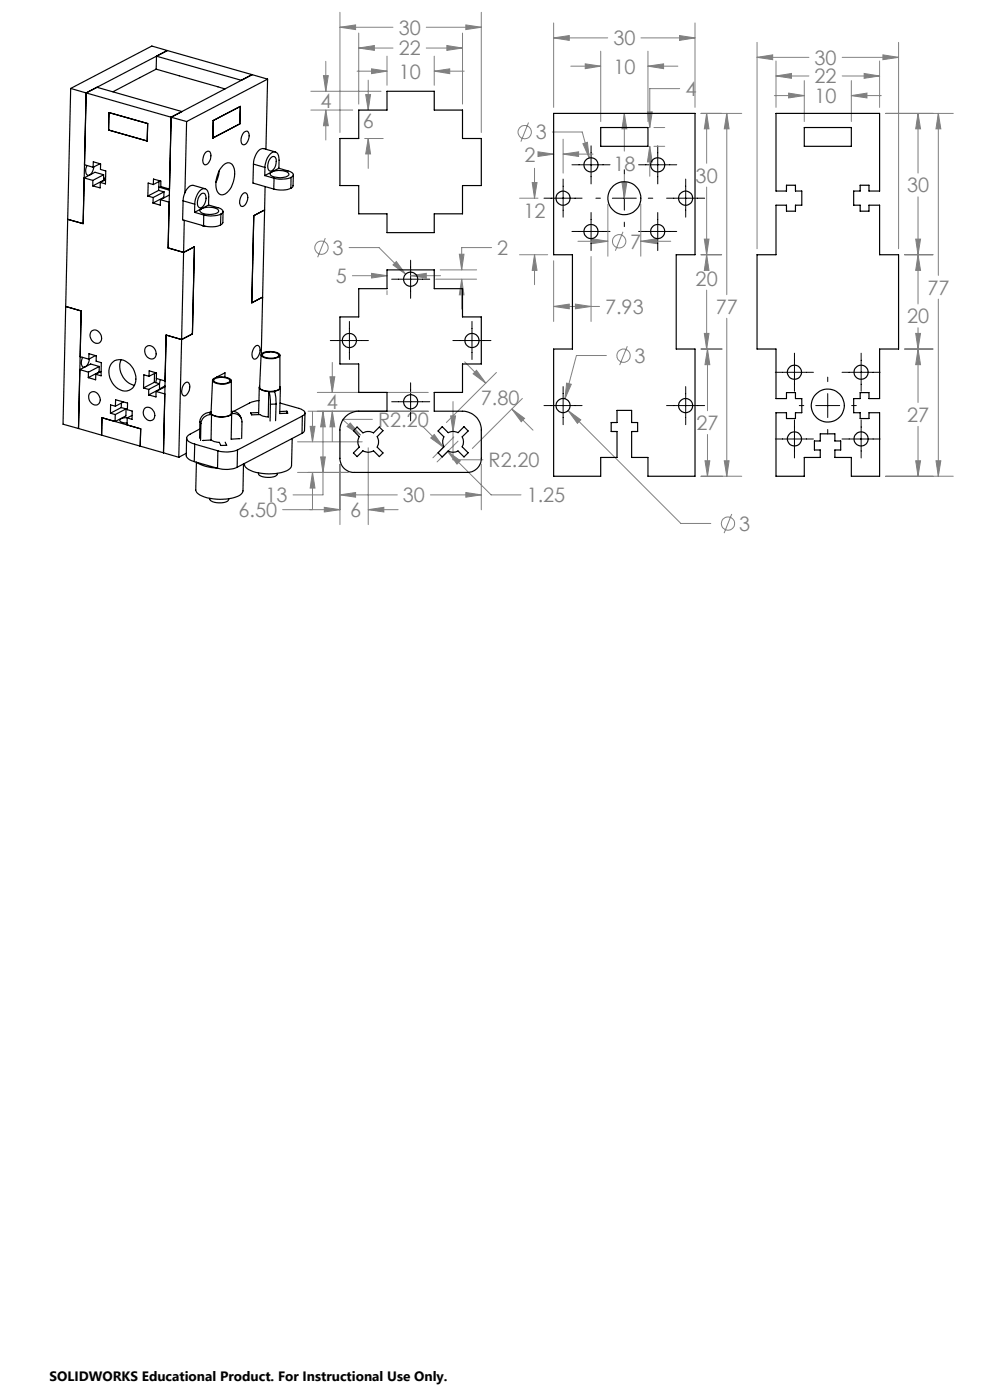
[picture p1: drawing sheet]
<svg xmlns="http://www.w3.org/2000/svg" width="210mm" height="297mm" viewBox="0 0 210 297" stroke-linecap="round" stroke-linejoin="round" font-family="sans-serif">
<g fill="none" stroke="#808080" stroke-width=".21">
<path d="M65.9 19.4h14.9M68.6 16h1l-.5 3.4zM69.1 13v6.4M72.1 5.8l3.3-.5v1zM72.1 2.6v25.5M72.1 5.8h11.3M75.7 15.1h6.4M76.1 10.2l3.3-.5v1zM76.1 7v15.1M76.1 10.2h7.3M78.1 17v6.4M78.8 14.6l3.3 .5-3.3 .5z"/>
<path d="M82.1 11.9v6.2M90.4 10.2h7.7M90.4 5.8h11.7M92.1 15.1l3.3-.5v1zM92.1 11.9v6.2M92.1 15.1h6.4M94.8 9.7l3.3 .5-3.3 .5zM98.1 7v15.1M98.8 5.3l3.3 .5-3.3 .5zM102.1 2.6v25.5M117.4 8l3.4-.5v1.1zM117.4 4.9v17.9"/>
<path d="M117.4 8h11.5M121.1 14h6.3M124.1 13.5l3.3 .5-3.3 .6zM127.4 10.9v14.9M136 8h11.4M137.4 14l3.4-.5v1.1zM137.4 10.9v14.9M137.4 14h6.4M144.1 7.5l3.3 .5-3.3 .6zM144.2 18.8h-6.4v8.3M147.4 4.9v17.9M160.6 12.2l3.3-.6v1.1z"/>
<path d="M160.6 9v43.8M160.6 12.2h11M164.6 16.1l3.3-.5v1zM164.6 12.9v9.9M164.6 16.1h7M167.3 19.8l3.3 .5-3.3 .5zM170.6 17.1v8.7M178.6 16.1h8M178.6 12.2h12M180.6 17.1v8.7M183.3 15.6l3.3 .5-3.3 .5zM186.6 12.9v9.9"/>
<path d="M187.3 11.6l3.3 .6-3.3 .5zM190.6 9v43.8M65.9 23.4h8.9M69.1 23.4l.5 3.3h-1zM69.1 23.4v6.3M77.4 29.4h3.9M77.6 20.1h1l-.5 3.3zM78.1 29.4l.5 3.3h-1zM78.1 29.4v6.3M112.1 26l-1.6 4.1M112.9 38.7h1l-.5 3.3zM113.4 35.7v6.3"/>
<path d="M114.1 32.2l3.3 .5-3.3 .5zM114.8 32.7h2.6M117.2 28h6.3l1.5 5.5M119.5 32.7l3.2-.5v1zM119.5 29.5v7.2M119.5 32.7h6.3M123.6 30.5l1-.3 .4 3.3zM131.9 38.7h1.1l-.6 3.3zM132.4 24.1l.6 3.2h-1.1zM132.4 24.1v8M132.4 37.1v4.9M137.3 23.7h1.1l-.6 3.4z"/>
<path d="M137.8 31l.6 3.4h-1.1zM137.8 31v6.4M138.7 27.1h2.3M138.7 31h2.3M148.7 24.1h8.6M149.9 24.1l.5 3.2h-1zM149.9 24.1v10.5M149.9 39.7v16.8M154.2 24.1l.5 3.2h-1.1zM154.2 24.1v38.4M164.3 20.3h6.3M180.6 20.3l3.3-.5v1z"/>
<path d="M180.6 20.3h6.3M187.9 24.1h14.3M194.7 24.1l.6 3.2h-1.1zM194.7 24.1v12.6M199 24.1l.6 3.2h-1.1zM199 24.1v34.3M69 50.5l-1.6 4.1M74 52.5h6.4l5.6 5.7M74.8 58.5h7.3M78.8 58l3.3 .5-3.3 .5zM83.4 56.2l.7-.7 1.9 2.7zM87.1 58.5l3.3-.5v1z"/>
<path d="M87.1 58.5h6.4M92.4 59.2h8.7M93.4 57.3h7.7M97.4 53.9h1l-.5 3.4zM97.9 59.2l.5 3.3h-1zM97.9 59.2v6.4M104.3 52.5h-6.4v4.8M110.2 42h3.9M110.2 54h6M113.4 54l.5 3.4h-1zM113.4 54v6.4M117.4 55.3v12.9"/>
<path d="M122.6 51.2h6.3M125.4 54.4v13.8M125.6 50.7l3.3 .5-3.3 .5zM128.9 43.3v11.1M132.2 49.2l-1.7 4M135.9 51.2l3.3-.5v1zM135.9 43.3v11.1M135.9 51.2h6.4M148.7 54h4.4M149.4 50.7h1l-.5 3.3zM149.9 54l.5 3.4h-1zM191.9 54h6"/>
<path d="M194.2 50.7h1.1l-.6 3.3zM194.7 54l.6 3.4h-1.1zM194.7 41.8v22.7M70 79.9h1l-.5 3.4zM70.5 76.9v6.4M82.1 61.7v.8M98.6 76.8l4.4 4.5M101.1 78.6l1.9 2.7-2.6-2zM105.3 79l-10.6 10.6M117.4 65l3.4-.5v1zM117.4 65h9.8M122.1 64.5l3.3 .5-3.3 .5z"/>
<path d="M128.6 75.4h-6.3l-2.5 9.2M133.1 73.4l-1.7 4.1M148.7 74h4.5M149.4 70.7h1l-.5 3.3zM149.9 61.6v12.4M150.1 74l.5 3.4h-1.1zM150.1 74v13.1M154.2 67.5v33.5M191.9 74h6M194.2 70.7h1.1l-.6 3.3zM194.7 74l.6 3.4h-1.1zM194.7 69.5v15.9"/>
<path d="M199 63.5v37.5M63.1 93.7h13.7M65.3 87.2h25.5M65.8 90.4h1l-.5 3.3zM66.3 87.4v6.3M67.3 83.3h23.5M68 96.9h1l-.5 3.3zM68.5 87.2l.5 3.4h-1zM68.5 87.2v17.8h-6.3M70.5 87.2l.5 3.4h-1zM70.5 87.2v6.4M72.1 98.5v12.8"/>
<path d="M74.3 89.7l2.1 2.6-2.8-1.8zM78.1 95v16.3M79 89h-6.4l3.8 3.3M89.6 90.4l4.5 4.5M92.1 92.2l2 2.7-2.7-2zM95 95.8l2.6 2-.7 .7zM95 95.8l9.2 9.2h6.3M95.6 88.2h1l-.5 3.3zM96.1 85.2v12.3h6.3M96.3 92.7l-4.5 4.4M97.2 93.6l-4.5 4.4M102.1 98.5v9.7"/>
<path d="M108.6 86.8l2.7 2-.7 .7zM108.6 86.8l4.5 4.5M110.8 84.5l-10.6 10.6M120.2 81.3l1 .2-1.4 3.1zM120.5 87.1l2.7 2-.7 .7zM120.5 87.1l23.9 24h6.4M149.5 97.8h1.1l-.5 3.2zM150.1 92.2v8.8M153.6 97.8h1.1l-.5 3.2zM194.2 97.8h1.1l-.6 3.2zM194.7 90.4v10.6M198.5 97.8h1.1l-.6 3.2z"/>
<path d="M59.9 108.1h12.2M63.1 100.2h10.7M66.3 100.2l.5 3.3h-1zM66.3 100.2v7.9M68.8 107.6l3.3 .5-3.3 .5zM72.1 105l3.3-.5v1zM72.1 105h12.2M78.1 108.1l3.3-.5v1zM78.1 108.1h6.4M91.3 105h10.8M98.8 104.5l3.3 .5-3.3 .5zM148.7 101h8.6"/>
<path d="M155.2 109l-1.6 4.1M187.9 101h14.3"/>
<circle cx="111.3" cy="28" r="1.42"/>
<circle cx="68.2" cy="52.5" r="1.41"/>
<circle cx="131.3" cy="51.2" r="1.41"/>
<circle cx="132.3" cy="75.5" r="1.4"/>
<circle cx="154.4" cy="111.1" r="1.4"/>
</g>
<g fill="none" stroke="#000" stroke-width=".21">
<path d="M119.5 38v8.1M121.3 35h8.1M125.4 30.9v8.1M132.4 36v1M132.4 39.5v5.1M135.5 35h8M139.5 30.9v8.1M145.5 38v8.1M83.1 59.2h8.1M87.1 55.2v8.1M115.4 42h8.1M121.3 49.1h8.1"/>
<path d="M125.4 45.1v8.1M126.4 42h1M129.9 42h5.1M132.4 47.1v1M135.5 49.1h8M137.5 42h1M139.5 45.1v8.1M141.4 42h8.1M70.1 72.2h8M74.1 68.2v8.1M96.1 72.2h8M100.1 68.2v8.1"/>
<path d="M164.5 79h8M168.5 74.9v8.1M178.6 79h8.1M182.7 74.9v8.1M83.1 85.2h8.1M87.1 81.2v8.1M115.4 86h8.1M119.5 82v8.1M141.4 86h8.1M145.5 82v8.1M164.5 93.1h8M168.5 89.1v8.1"/>
<path d="M169.5 86h1M173 86h5.1M175.6 80v1M175.6 83.5v5.1M175.6 91.1v1M178.6 93.1h8.1M180.7 86h.9M182.7 89.1v8.1"/>
</g>
<path d="M78.8 14.6l3.3 .5-3.3 .5zM92.1 15.1l3.3-.5v1zM76.1 10.2l3.3-.5v1zM94.8 9.7l3.3 .5-3.3 .5zM72.1 5.8l3.3-.5v1zM98.8 5.3l3.3 .5-3.3 .5zM69.1 23.4l.5 3.3h-1zM68.6 16h1l-.5 3.4zM77.6 20.1h1l-.5 3.3zM78.1 29.4l.5 3.3h-1zM84.1 55.5l-.7 .7 2.6 2zM97.9 59.2l.5 3.3h-1zM97.4 53.9h1l-.5 3.4zM87.1 58.5l3.3-.5v1zM78.8 58l3.3 .5-3.3 .5zM70 79.9h1l-.5 3.4zM70.5 87.2l.5 3.4h-1zM72.1 105l3.3-.5v1zM98.8 104.5l3.3 .5-3.3 .5zM68.5 87.2l.5 3.4h-1zM68 96.9h1l-.5 3.3zM95.6 88.2l.5 3.3 .5-3.3zM95 95.8l2.6 2-.7 .7zM92.1 92.2l2 2.7-2.7-2zM101.1 78.6l1.9 2.7-2.6-2zM108.6 86.8l2.7 2-.7 .7zM74.3 89.7l-.7 .8 2.8 1.8zM78.1 108.1l3.3-.5v1zM68.8 107.6l3.3 .5-3.3 .5zM66.3 100.2l.5 3.3h-1zM65.8 90.4h1l-.5 3.3zM154.2 24.1l.5 3.2h-1.1zM153.6 97.8h1.1l-.5 3.2zM117.4 8l3.4-.5v1.1zM144.1 7.5l3.3 .5-3.3 .6zM124.1 13.5l3.3 .5-3.3 .6zM137.4 14l3.4-.5v1.1zM137.3 23.7h1.1l-.6 3.4zM137.8 31l.6 3.4h-1.1zM125.6 50.7l3.3 .5-3.3 .5zM135.9 51.2l3.3-.5v1zM131.9 38.7h1.1l-.6 3.3zM132.4 24.1l.6 3.2h-1.1zM123.6 30.5l1.4 3-.4-3.3zM119.5 32.7l3.2-.5v1zM114.1 32.2l3.3 .5-3.3 .5zM112.9 38.7h1l-.5 3.3zM113.4 54l.5 3.4h-1zM122.1 64.5l3.3 .5-3.3 .5zM117.4 65l3.4-.5v1zM149.4 50.7h1l-.5 3.3zM149.9 24.1l.5 3.2h-1zM149.4 70.7h1l-.5 3.3zM149.9 54l.5 3.4h-1zM120.2 81.3l-.4 3.3 1.4-3.1zM120.5 87.1l2 2.7 .7-.7zM149.5 97.8h1.1l-.5 3.2zM150.1 74l.5 3.4h-1.1zM199 24.1l.6 3.2h-1.1zM198.5 97.8h1.1l-.6 3.2zM194.7 54l.6 3.4h-1.1zM194.2 70.7h1.1l-.6 3.3zM194.7 24.1l.6 3.2h-1.1zM194.2 50.7h1.1l-.6 3.3zM194.7 74l.6 3.4h-1.1zM194.2 97.8h1.1l-.6 3.2zM164.6 16.1l3.3-.5v1zM183.3 15.6l3.3 .5-3.3 .5zM167.3 19.8l3.3 .5-3.3 .5zM180.6 20.3l3.3-.5v1zM160.6 12.2l3.3-.6v1.1zM187.3 11.6l3.3 .6-3.3 .5z" fill="#808080"/>
<g fill="none" stroke="#000" stroke-width=".25">
<path d="M15 18.8l3.3 .9M15 18.8l-.6 27.7M18.3 19.7l-.7 27.7-3.2-.9M18.3 19.7l18 5.2M20.6 18.5l18 5.2-2.3 1.2M33.1 14.7l-9.1 4.8M33.1 14.7l14.6 4.2M33.1 14.7l.1-2.8 18 5.1 2.3-1.2M35.5 10.7l-17.2 9M35.5 10.7l-3.3-.9-17.2 9M35.5 10.7l18 5.1M53.5 15.8l-17.2 9.1"/>
<path d="M53.5 15.8l3.3 1M56.8 16.8l-17.2 9M56.8 16.8l-.4 14.9M17.9 35l1.9 .5M18.5 35.1a1.4 1.4 0 0 0 .3 2.1l.6-.5 .5-1.3M19.7 38.3v1.1M19.8 35.5v-1.2l1.5 .5v1.1l1.1 .4v2.7l-1.1-.3M21.2 34.7l-1.4 .8M21.3 38.7l-.1 1.2-1.5-.5M22 37.1l-1.9-.6-2.2 1.2 1.8 .6M22 38.2l-2.3 1.2M22 38.2l.1 .1"/>
<path d="M22 37.1l-2.3 1.2M22 37.1v1.1M22.4 38.1l-1.1 .6M22.4 37.5l-.4 .7M23.1 23.9l8.2 2.3-.1 3.7-8.2-2.3zM32.5 39.2l.1-1.2 1.5 .4v1.2l1.8 .5M32.5 39.2l-1.1-.4v2.8M33.7 39.7l2.2 .7M33.7 38.5v1.9M34 38.4l-1.5 .8M36.3 24.9l3.3 .9M36.3 24.9l-.6 27.7"/>
<path d="M39.6 25.8l-.4 15.1M43.7 32.3a.66 .66 0 0 1 .8-.1 .66 .66 0 0 1 .2 .9 1.66 1.66 0 0 1-1.3 1.9 1.91 1.91 0 0 1 .3-2.7zM45.2 25.6l5.8-3-.1 3.7-5.7 3zM46.5 36.2l-.1 .9-.6 1.6M47.3 35.1a1.32 1.32 0 0 1 1.5-.5 1.32 1.32 0 0 1 .9 1.3 5.3 5.3 0 0 1-2.3 5.4 1.33 1.33 0 0 1-1.6-1.5 6.2 6.2 0 0 1 1.5-4.7zM51.8 28a.59 .59 0 0 1 .7-.2 .59 .59 0 0 1 .3 .7 2.16 2.16 0 0 1-1 2.2 .95 .95 0 0 1-.6-1.4zM53.8 34.8l-.1 4 4.4 1.3M53.8 34.8l2.4 .7M56.2 37.2l1.9 .6M56.2 35.5a3.7 3.7 0 0 1 1.7-3.2 1.02 1.02 0 0 1 1.3 1.2v2.2M56.2 35.5v1.7M56.2 39.6l-.5 23.4"/>
<path d="M57.3 33.6a.71 .71 0 0 1 1-.3 .71 .71 0 0 1 .3 1 1.83 1.83 0 0 1-1.3 2 1.88 1.88 0 0 1 0-2.7zM57.4 36.6a3.6 3.6 0 0 1 3.8 .2l.1 .3a3.5 3.5 0 0 1-3.9 0zM57.6 36.5l-1.4 .7M58.1 37.8v2.3M58.4 32.2l-2.4-.7a1.64 1.64 0 0 0-1.7 1.3l-.4 1-.1 1M59.2 35.7l2.3 .7 .6 .3a.45 .45 0 0 1-.1 .8l-.3 .1M59.2 35.7l-1.6 .8M61.7 39.9a5.5 5.5 0 0 1-3.6 .2M61.7 37.6a6.1 6.1 0 0 1-3.6 .2M61.7 37.6v2.3M62.2 37.1l-.1 2.5-.4 .3M76.1 23.4h6v-4h10v4h6v6h4v10h-4v6h-6v4h-10v-4h-6v-6h-4v-10h4z"/>
<path d="M117.4 24.1h30v29.9h-4v20h4v27h-10v-4h-3.4v-5.5h1.3v-1.9h-1.3v-2.5h-3.1v2.5h-1.3v1.9h1.3v5.5h-3.5v4h-10v-27h4v-20h-4zM127.4 27.1h10v3.9h-10zM164.6 24.1h22v16.4h-2.3v-1.2h-1.8v1.2h-1.4v3h1.4v1.3h1.8v-1.3h2.3v10.5h4v20h-4v10.6h-2.3v-1.3h-1.8v1.3h-1.4v3h1.4v1.2h1.8v-1.2h2.3v13.4h-6v-4h-3.5v-1.5h1.2v-1.9h-1.2v-1.6h-3.1v1.6h-1.2v1.9h1.2v1.5h-3.4v4h-6v-13.4h2.2v1.2h1.9v-1.2h1.4v-3h-1.4v-1.3h-1.9v1.3h-2.2v-10.6h-4v-20h4v-10.5h2.2v1.3h1.9v-1.3h1.4v-3h-1.4v-1.2h-1.9v1.2h-2.2zM170.6 27.1h10v3.9h-10zM14.4 46.5l-.5 18.5M31.4 41.6l1.1 .3M32.5 41.9v1.2M33.7 40.4l-2.3 1.2M33.7 40.4l1.1 .3M34 42.4l1.9 .5-.2 9.7M34 42.4v1.1l-1.5-.4M34.7 41.9l-2.2 1.2"/>
<path d="M34.7 41.9h.2M34.8 40.7l-2.3 1.2M34.8 40.7l-.1 1.2M35.7 52.6l3.2 .9M35.9 41.4l-1.9 1M38.8 42.6l-.1 4 4.5 1.3M38.8 42.6l2.5 .7M38.9 53.5l2.3-1.2-.4 18.5-2.3 1.2M38.9 53.5l-.4 18.5M39.1 46.7l-.2 6.8M41.3 45l1.9 .6M41.3 43.3a3.7 3.7 0 0 1 1.7-3.2 1.04 1.04 0 0 1 1.3 1.2l-.1 2.2"/>
<path d="M41.3 43.3v1.7M42.5 44.4a3.6 3.6 0 0 1 3.8 .2l.1 .1a2.03 2.03 0 0 1-2.3 .8l-1.4-.4-.3-.4zM42.7 41.2a.6 .6 0 0 1 .7-.2 .6 .6 0 0 1 .3 .7 2.32 2.32 0 0 1-1.1 2.4 .92 .92 0 0 1-.7-1.3l.2-.8zM42.9 47.8l.2 .2h.4M43.2 45.6v2.3M43.5 40l-2.5-.7a2.41 2.41 0 0 0-2 2.3l-.2 1M44.2 43.5l2.7 .8a.57 .57 0 0 1 .4 .6 .57 .57 0 0 1-.5 .5M44.2 43.5l-2.9 1.5M46.8 47.7a5.4 5.4 0 0 1-3.6 .2M46.8 45.4a6.2 6.2 0 0 1-3.6 .2M46.8 45.4v2.3M47.3 44.9v2.3l-.5 .5"/>
<path d="M51.5 41.1a.57 .57 0 0 1 .7-.2 .57 .57 0 0 1 .3 .7 2.11 2.11 0 0 1-1.1 2.2 1 1 0 0 1-.5-1.4zM56.1 44.6l-2.3 1.2-.4 18.4 2.3-1.2M13.9 65l3.3 1-.5 24.9M13.9 65l-.5 25 3.3 .9M16.9 78.4l-.2 12.5M16.9 78.4l1.9 .5M17 75.7l1.8 .5M17.5 75.8l-.2 1.1a.69 .69 0 0 0 .3 1 .69 .69 0 0 0 .9-.5l.4-1.3M18.8 78.9l-.1 1.2M18.8 76.2l.1-1.2 1.5 .5v1.1l1.1 .3-.1 2.8-1.1-.3M19.5 70.2a1.47 1.47 0 0 1 1.5 .2 1.47 1.47 0 0 1 .6 1.4 1.09 1.09 0 0 1-.9 1.1 1.09 1.09 0 0 1-1.3-.7 1.49 1.49 0 0 1 .1-2zM20.3 75.4l-1.5 .8"/>
<path d="M20.3 79.4v1.2l-1.6-.5M21 78.9l-2.3 1.2M21 78.9h.2M21.1 77.7l-2.3 1.2M21.1 77.7l-.1 1.2M21.1 77.7l-1.9-.5-2.3 1.2M21.4 78.8l-1.1 .6M24 76.8a2.62 2.62 0 0 1 3.6 .5 3.6 3.6 0 0 1 .2 5.3 3.1 3.1 0 0 1-4.2-1.9 3.2 3.2 0 0 1 .4-3.9zM25.7 76.3a4.2 4.2 0 0 0 2.8 5.4M30.9 73.7a1.39 1.39 0 0 1 1.6-.1 1.39 1.39 0 0 1 .6 1.5 1.03 1.03 0 0 1-.6 1 1.03 1.03 0 0 1-1.2-.3l-.5-.7a1.64 1.64 0 0 1 .1-1.4zM31.6 79.8l-1.1-.3-.1 2.8M32.8 79.2l-.1 1.9"/>
<path d="M33.1 79.1l-1.5 .7M35.2 71.1l3.3 .9M35.2 71.1l-.5 25M35.2 71.1l-.2 9.7-1.8-.5v-1.2l-1.6-.4v1.1M38.5 72l-.6 25M54.1 73.5a.57 .57 0 0 1 .7-.2 .57 .57 0 0 1 .3 .6 2.11 2.11 0 0 1-1.1 2.3 1.4 1.4 0 0 1-.3-2.1zM55.4 75.3l-.3 6.9a2.21 2.21 0 0 0 2.3 .8l1.2-.1 .7-.5 .1-7.1M55.5 75.1a3.6 3.6 0 0 1 3.9 .1v.2a1.96 1.96 0 0 1-2.1 .7l-1.5-.4a.46 .46 0 0 1-.3-.6zM55.7 75.2a3.1 3.1 0 0 1 3.4 0v.1a1.92 1.92 0 0 1-2.2 .6l-1-.3zM55.7 63l-.3 12.1M76.1 61.2h6v-3.9h10v3.9h6v6h4v10h-4v6.1h-6v3.9h6a4 4 0 0 1 4 4v6a2.95 2.95 0 0 1-3 3h-24a2.95 2.95 0 0 1-3-3v-6a4 4 0 0 1 4-4h6v-3.9h-6v-6.1h-4v-10h4zM16.7 90.9l4.9 1.4"/>
<path d="M19 83.5a1.22 1.22 0 0 1 1.2-.4 1.22 1.22 0 0 1 .9 1 1.14 1.14 0 0 1-.4 1.7 1.14 1.14 0 0 1-1.6-.6l-.2-.3a1.64 1.64 0 0 1 .1-1.4zM21.6 92.3l8.1 2.3M21.6 88.6l8.2 2.4M21.6 88.6v3.7M21.6 88.6l2.8 .8M23.4 87.7l1 .2M24.4 87.9v1.5M24.5 86.2v-1.4l2.6 .7-.1 1.4 1 .3v1.8l-1-.4M24.5 86.2l-1-.3-.1 1.8M25.7 86.5l-2.3 1.2M25.7 86.5l1 .2M25.8 85.5l-.1 1"/>
<path d="M26.2 85.3l-1.7 .9M26.7 86.7l-2.3 1.2M26.7 86.7v1.5l-2.3 1.2M27 88.6v1.5l2.8 .9M27.1 88.6l-1.5 .2-.2 .3a1.12 1.12 0 0 0 1.3 .6l.3 .1M28 88.1l-1 .5M29.7 94.6l5 1.5M29.8 91l-.1 3.6M30.4 82.3l1.1 .3M30.8 86.6a1.57 1.57 0 0 1 1.7 .4 1.57 1.57 0 0 1 .2 1.8 1.25 1.25 0 0 1-1.3 .4 1.25 1.25 0 0 1-.9-1 1.45 1.45 0 0 1 .3-1.6zM31.5 82.6v1.2M32.7 81.1l-2.3 1.2"/>
<path d="M32.7 81.1l1.1 .3M33.1 83v1.2l-1.6-.4M33.1 83l1.9 .6-.3 12.5M33.2 80.3l-.2 .9M33.8 82.6l-2.3 1.2M33.8 82.6h.2M33.8 81.4l-2.3 1.2M33.8 81.4v1.2M34 80.5l-.2 .9M34.7 96.1l3.2 .9M35 82.1l-1.9 .9M35 81.9l-1.2 .6"/>
<path d="M39.2 81.3a.59 .59 0 0 1 .7-.2 .59 .59 0 0 1 .4 .6 2.25 2.25 0 0 1-1.1 2.3 .95 .95 0 0 1-.6-1.4l.2-.7zM39.5 96.2l-1.6 .8M39.6 93l-.1 3.8 .7 .7 1 .4M41.2 97.9l4.9 1.4M41.3 94.2l4.9 1.4M41.3 94.2l-.1 3.7M42.4 91l-2.1 1.1a.88 .88 0 0 0-.7 .9 .88 .88 0 0 0 .7 .8l1 .4M42.4 89.4l.2 .5M42.4 89.4l-.1 3.6M42.6 89.9l-.1 3.5M43 93.4h.1M43 93.4l1.8-.1 .7 .4 1 .1"/>
<path d="M44.4 87.5a2.13 2.13 0 0 0-2 1.9M44.4 87.5l.2 .4M44.6 87.9a2.05 2.05 0 0 0-2 2M44.6 87.9h.3M44.8 87.3l-.1 .2h-.3M44.9 87.9l-.1 5.5M45.1 80.7l-.3 6.9a3 3 0 0 0 3 .8l.8-.2 .5-.5v-7M45.3 80.3a3.7 3.7 0 0 1 3.7 .3 .49 .49 0 0 1-.4 .6 3.6 3.6 0 0 1-3.5-.4zM45.4 80.5a2.99 2.99 0 0 1 3.4 .1 .99 .99 0 0 1-1.2 .8h-.9l-1-.3-.4-.3zM46.2 95.6l-.1 3.7M47.7 80v-.9l-1.8 1M47.8 93.8l.3 .7h-1.3l-.3-.6"/>
<path d="M49.1 87.3h.1M49.1 87.7a3.2 3.2 0 0 1-3.2 .7l-1-.5M49.1 87.7h.3M49.1 87.7l-.1 5.5 1.7-.1M49.2 87.3l.8 .1a1.82 1.82 0 0 1 1.2 1.4M49.2 87.3l.2 .4M49.4 87.7a1.76 1.76 0 0 1 1.9 1.8v3.5M50.3 99.1a6.2 6.2 0 0 1-4.2 .2M50.4 95.5a6.5 6.5 0 0 1-4.2 .1M50.4 95.5l-.1 3.6M50.7 93.1h.1M51.6 98.4l-.1 5.9a4.1 4.1 0 0 1-3.4 1.6 9.8 9.8 0 0 1-6-1.1l-.6-.8 .2-5.9a8.5 8.5 0 0 0 4.3 1.2"/>
<path d="M54.9 87.5l-1.7 .1 .2 .4 1.7-.1 .7 .4 1.1 .1M54.9 85l-1.5 .3-3.9 2M55 82.2l-.1 5.7M55.1 81.9l-.1 .2a1.49 1.49 0 0 0 1.6 .9l.4 .1M57 83.1l-.1 5.4M57 83.1h.1M57 83.1l.3 .8 .1 1.9M57.4 85.8l-.1 3.5M58.2 83.1l.3 1.1 .1 1.5M58.2 83.1h-1.2M58.6 85.7l-1.2 .1M58.6 85.7l-.1 3.5"/>
<path d="M59.4 82l.1 .3a1.24 1.24 0 0 1-1.3 .7v.1M59.4 85.5l4.5 1.3a.9 .9 0 0 1 .7 1l-.5 .5M59.5 82.3l-.2 5.4h1.7l-.1-.5M60.9 87.2l-1.5 .1M60.9 87.2v.5M62 93l-.2 5.7a1.89 1.89 0 0 1-1.5 1.4 10.5 10.5 0 0 1-7.9-.7l-.5-.5v-.6M64.1 91.9l-13.8 7.2M64.1 88.3l-13.7 7.2M64.1 88.3v3.6M64.7 87.6l-.1 3.7-.5 .6M75 91.4l.7-.8 1.3 1.2a2.4 2.4 0 0 1 2.2 0l1.3-1.2 .7 .8-1.2 1.2a2.33 2.33 0 0 1 0 2.3l1.2 1.2-.7 .8-1.3-1.3a2.17 2.17 0 0 1-2.2 0l-1.3 1.3-.7-.8 1.2-1.2a2.33 2.33 0 0 1 0-2.3zM93.8 90.5l1.3 1.3a2.32 2.32 0 0 1 2.1 0l1.2-1.3 .9 .9-1.3 1.3a2.13 2.13 0 0 1 0 2.1l1.3 1.3-.9 .8-1.2-1.2a2.06 2.06 0 0 1-2.1 0l-1.3 1.2-.9-.8 1.3-1.3a2.39 2.39 0 0 1 0-2.1l-1.3-1.3z"/>
<path d="M44.5 105.7v.2a2.2 2.2 0 0 0 2.3 .8l1.5-.4 .2-.5M54.8 100.3v.2a2.17 2.17 0 0 0 2.4 .8l1.1-.2 .4-.3 .1-.4"/>
<circle cx="125.4" cy="35" r="1.5"/>
<circle cx="139.5" cy="35" r="1.5"/>
<circle cx="87.1" cy="59.2" r="1.49"/>
<circle cx="119.4" cy="42" r="1.49"/>
<circle cx="125.4" cy="49.1" r="1.5"/>
<circle cx="132.4" cy="42" r="3.5"/>
<circle cx="139.5" cy="49.1" r="1.5"/>
<circle cx="145.4" cy="42" r="1.49"/>
<circle cx="74.1" cy="72.2" r="1.51"/>
<circle cx="100.1" cy="72.2" r="1.51"/>
<circle cx="168.5" cy="79" r="1.5"/>
<circle cx="182.7" cy="79" r="1.5"/>
<circle cx="87.1" cy="85.2" r="1.49"/>
<circle cx="119.4" cy="86.1" r="1.5"/>
<circle cx="145.4" cy="86.1" r="1.5"/>
<circle cx="168.5" cy="93.1" r="1.5"/>
<circle cx="175.6" cy="86" r="3.5"/>
<circle cx="182.7" cy="93.1" r="1.5"/>
</g>
<g font-size="4.2" fill="#808080">
<text x="84.6" y="11.8">22</text>
<text x="84.6" y="7.4">30</text>
<text x="130.1" y="9.6">30</text>
<text x="84.6" y="16.7">10</text>
<text x="130.1" y="15.6">10</text>
<text x="172.8" y="17.7">22</text>
<text x="172.8" y="13.7">30</text>
<text x="68" y="22.8">4</text>
<text x="145.4" y="20.4">4</text>
<text x="172.8" y="21.9">10</text>
<text x="76.9" y="27.2">6</text>
<text x="113.7" y="29.6">3</text>
<text x="111.3" y="34.3">2</text>
<text x="130.1" y="36.2">18</text>
<text x="147.6" y="38.7">30</text>
<text x="192.4" y="40.8">30</text>
<text x="111.1" y="46.2">12</text>
<text x="133.7" y="52.7">7</text>
<text x="70.5" y="54.1">3</text>
<text x="105.5" y="54.1">2</text>
<text x="71.2" y="60.1">5</text>
<text x="147.6" y="60.6">20</text>
<text x="196.7" y="62.5">77</text>
<text x="128.3" y="66.6">7.93</text>
<text x="151.8" y="66.6">77</text>
<text x="192.4" y="68.6">20</text>
<text x="134.6" y="77">3</text>
<text x="69.3" y="86.7">4</text>
<text x="102" y="85.9">7.80</text>
<text x="192.4" y="89.5">27</text>
<text x="80.2" y="90.5">R2.20</text>
<text x="147.7" y="91.3">27</text>
<text x="103.7" y="99.1">R2.20</text>
<text x="56.3" y="106.6">13</text>
<text x="85.5" y="106.6">30</text>
<text x="111.7" y="106.6">1.25</text>
<text x="50.6" y="109.7">6.50</text>
<text x="74.2" y="109.7">6</text>
<text x="156.8" y="112.6">3</text>
</g>
<text font-size="2.9" x="10.5" y="292.9">SOLIDWORKS Educational Product. For Instructional Use Only.</text>
</svg>
